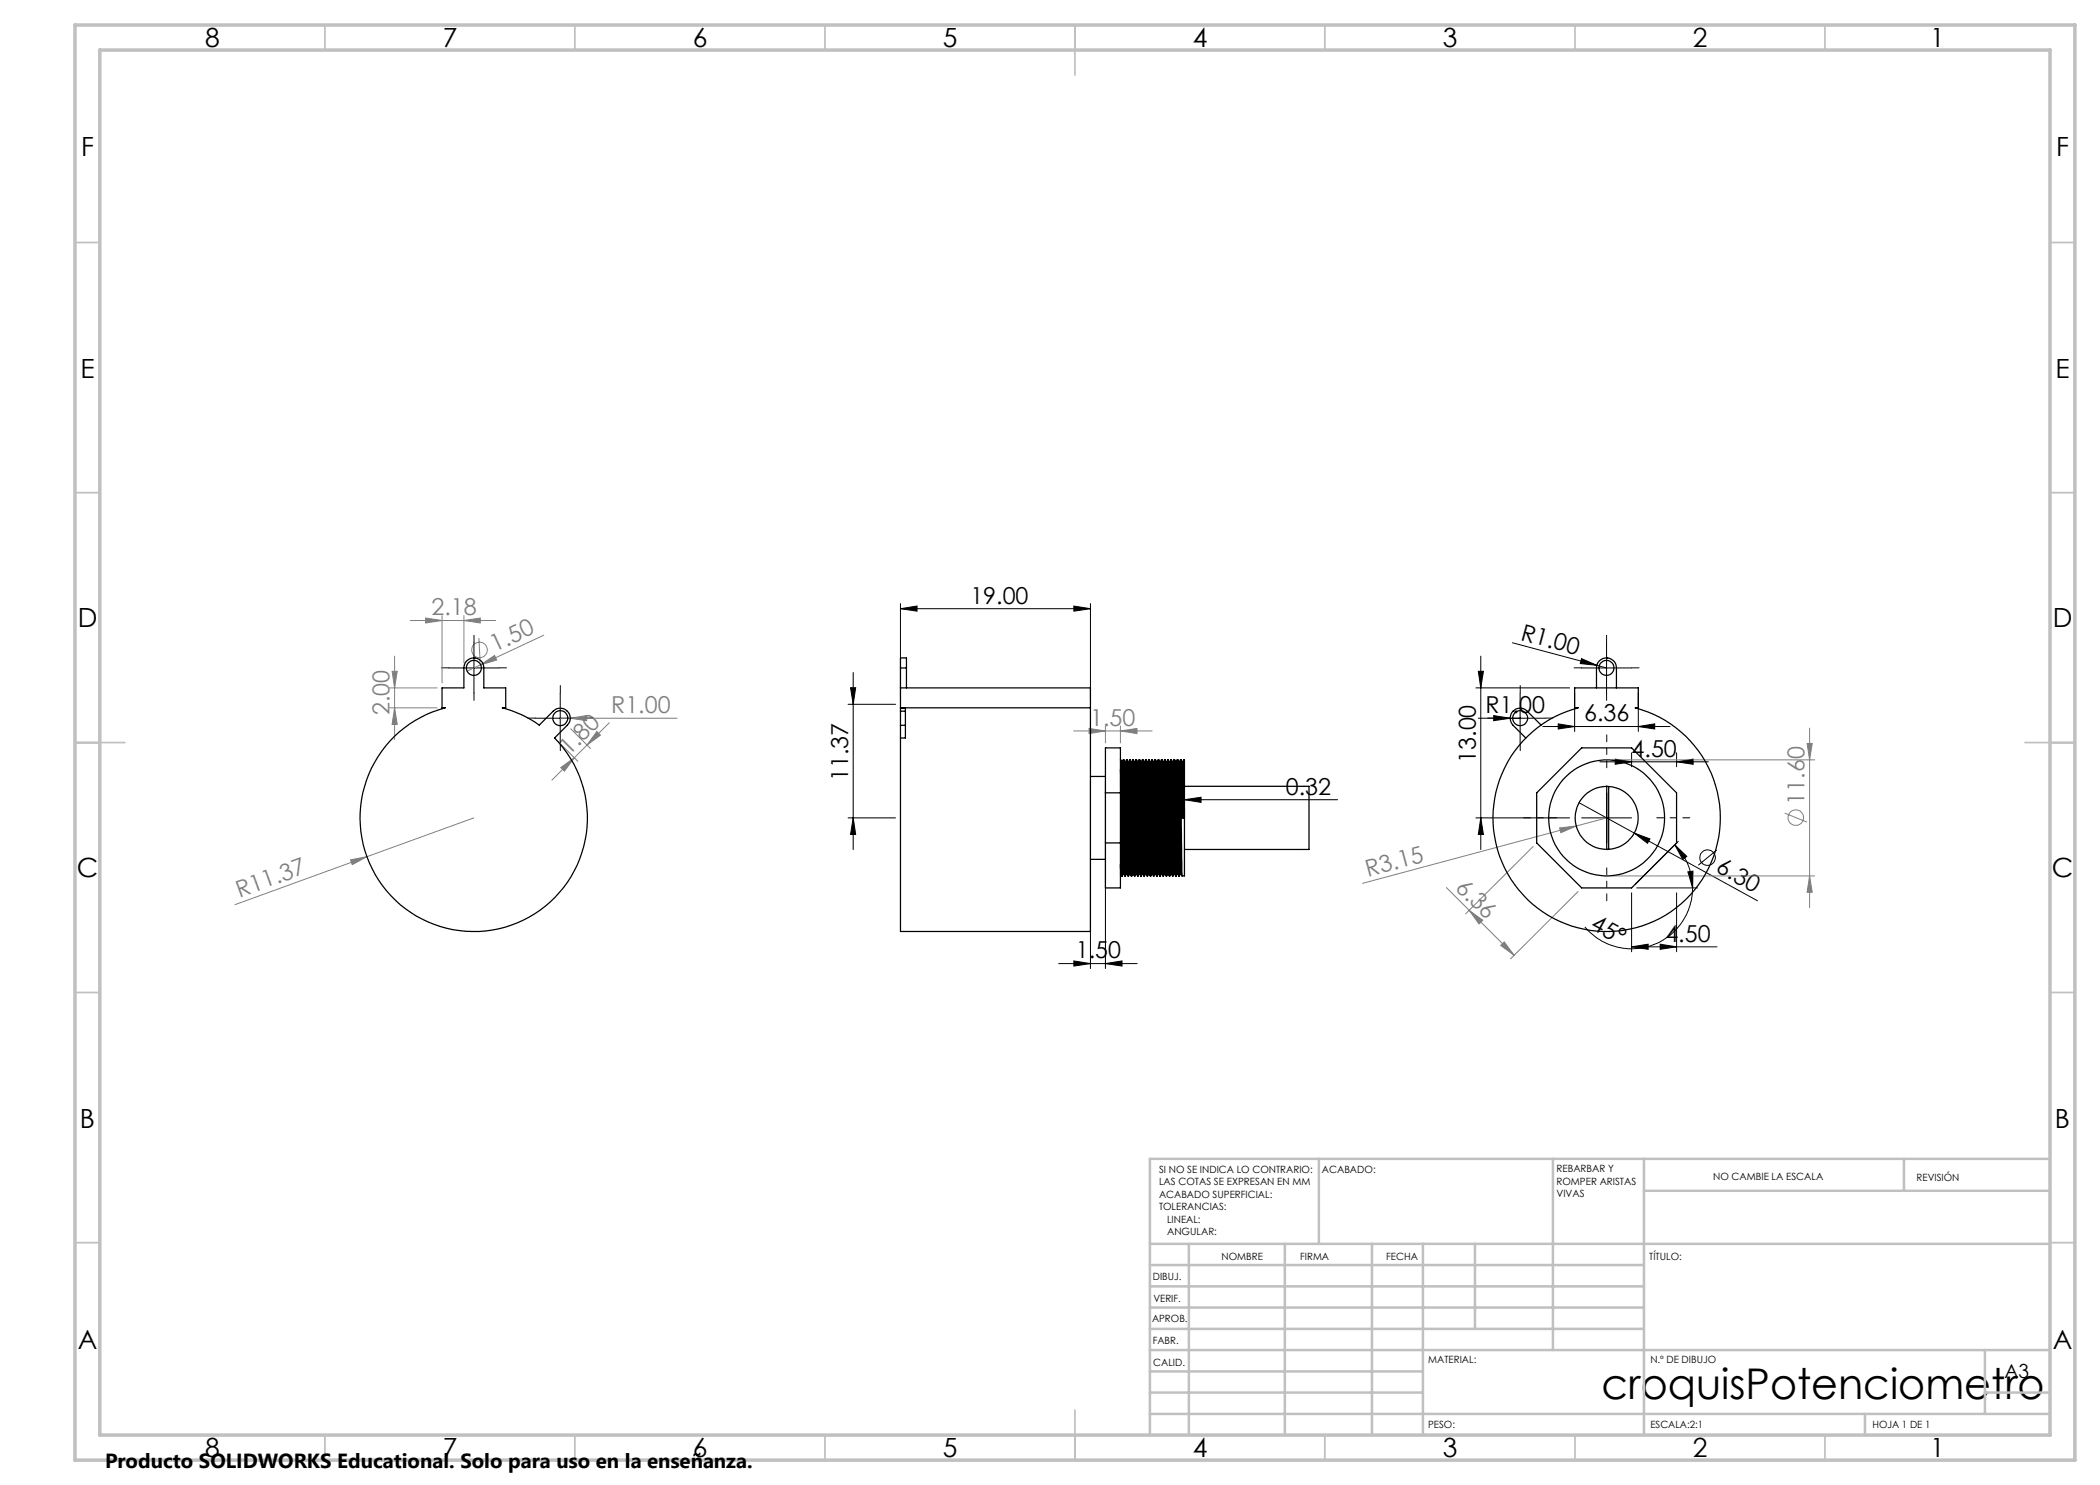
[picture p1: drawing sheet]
<svg xmlns="http://www.w3.org/2000/svg" width="420mm" height="297mm" viewBox="0 0 420 297" stroke-linecap="round" stroke-linejoin="round" font-family="sans-serif">
<g fill="none" stroke="#808080" stroke-width=".2">
<path d="M77.9 137.6h9.5M78.4 134.3h1l-.5 3.3zM78.9 131.2v16.7M82.1 124.1h17M85.1 123.6l3.3 .5-3.3 .5zM88.4 123.1v13.5M92.8 124.1l3.3-.5v1zM92.8 123.1v9.5M95.8 127.6l.2 4.8M96.1 133l2.8-1.9 .4 .9zM108.8 127l-15.4 7.2M77.9 141.6h9.5"/>
<path d="M78.9 141.6l.5 3.3h-1zM111.6 148.3l4 4M112 143.6h23.4M112.1 153.5l2.8-2-2 2.7zM114.1 143.6l3.2-.5v1zM114.2 145.8l3.9 3.9M119.4 146.3l.7 .7-2.7 2zM121.8 144.6l-11.4 11.4M214.7 146.2h15.7M217.8 145.7l3.3 .5-3.3 .5zM221.1 145.2v3.4M224.1 146.2l3.3-.5v1z"/>
<path d="M224.1 145.2v3.4M322.3 152h40.6M361.4 148.7h1l-.5 3.3zM361.9 145.6v35.9M70.1 172l3.3-.7-3 1.6zM73.4 171.3l-26.4 9.6M94.8 163.6l-21.4 7.7M289.3 177.5l13.5 13.6M306.6 169.3l-13.5 13.5M311.9 165.6l3.3-.4-3 1.3zM315.6 178.3l-13.5 13.5M321.3 163.6l-48.8 13.1"/>
<path d="M322.3 175.2h40.6M356.9 162.6l4.5 1.8M361.9 175.2l.5 3.3h-1zM293.8 182.1l2.7 1.9-.7 .8zM300.1 189.1l.7-.7 2 2.7z"/>
<circle cx="95.9" cy="130" r="1.55"/>
<circle cx="359.2" cy="163.5" r="1.55"/>
</g>
<g fill="none" stroke="#000" stroke-width=".2">
<path d="M89.8 133.6h10M94.8 128.6v10M112 138.6v10M170.1 137.5h1l-.5 3.4zM170.6 134.5v35.4M180.1 121.7l3.3-.5v1zM180.1 120.7v19.1M180.1 121.7h38M214.8 121.2l3.3 .5-3.3 .5zM218.1 120.7v19.1M295.2 137.6h18.7M295.7 134.3h1l-.5 3.3z"/>
<path d="M296.2 131.2v38.7M302.5 128.5l16.9 4.6M304 138.6v10M314.9 138.6v7.7M316.3 131.7l3.1 1.4-3.3-.4zM316.3 133.6h10M319.4 133.1l1.9 .5M321.3 128.6v10M327.7 138.6v7.7M107 143.6h10.1M169.6 140.9h9.5M218.1 156.3v37.4"/>
<path d="M221.1 156.3v37.4M229.9 159.9h37.6M232.9 159.5l3.4 .4-3.4 .6zM236.3 159v3.6M236.9 159.9l3.3-.4v1zM236.9 159v3.6M298.7 143.1l3.3 .5-3.3 .5zM308.6 145.3h25.4M309 143.6h-13.3M311.6 144.8l3.3 .5-3.3 .5zM320 152.4h21.7M321.3 158.6v10"/>
<path d="M323 151.8l3.3 .6-3.3 .5zM326.3 150.6v2.7M327.7 145.3l3.2-.5v1zM335.3 152.4l3.3-.6v1.1zM335.3 150.6v2.7M169.6 163.6h9.5M170.6 163.6l.5 3.3h-1zM295.2 163.6h18.7M296.2 163.6l.5 3.3h-1zM315.8 160.5l35.7 19.7M316.3 163.6h10M326.3 178.6v11.8"/>
<path d="M326.8 166.6l3.2 1.2-.5 .9zM327.3 177.6h12.2M335 169l2.4 2.3-.9 .6zM335 169a12.1 12.1 0 0 1 3.5 8.6M335.3 178.6v11.8M335.7 168.3l-8.7 8.6M337.6 174.4l1-.2-.1 3.4zM338.5 177.6a12.2 12.2 0 0 1-8 11.4 12.2 12.2 0 0 1-13.5-3.6M343.4 170l-3.7 3M211.7 192.7h15.7M214.8 192.2l3.3 .5-3.3 .5zM221.1 192.7l3.3-.5v1z"/>
<path d="M326.3 189.4l3.3-.6v1.1zM326.3 189.4h17.1M332 188.8l3.3 .6-3.3 .5z"/>
<circle cx="341.5" cy="171.5" r="1.56"/>
</g>
<g fill="none" stroke="#000" stroke-width=".2" stroke-dasharray="15.2 1.3 1.3 1.3">
<path d="M89.8 133.6h-1.5M94.8 128.6v-1.5M94.8 138.6v1.5M99.8 133.6h1.5M112.1 138.6v-1.5M304 138.6v-1.5M316.3 133.6h-1.5M321.3 128.6v-1.5M321.3 138.6v1.5M326.3 133.6h1.5M107.1 143.6h-1.5M112.1 148.6v1.5"/>
<path d="M117.1 143.6h1.5M299 143.6h-1.5M304 148.6v1.5M309 143.6h1.5"/>
</g>
<path d="M321.3 153.6v-6.6M311.3 163.6h-6.6M321.3 173.6v6.6M331.3 163.6h6.6" fill="none" stroke="#000" stroke-width=".2" stroke-dasharray="15.2 1.3 1.3 1.3" stroke-dashoffset="13.8"/>
<g fill="none" stroke="#c0c0c0" stroke-width=".35">
<path d="M65 5v5M115 5v5M165 5v5M215 5v10M265 5v5M315 5v5M365 5v5M15 48.5h5M410 48.5h5M15 98.5h5M410 98.5h5M15 148.5h10"/>
<path d="M405 148.5h10M15 198.5h5M410 198.5h5M15 248.5h5M410 248.5h5M65 287v5M115 287v5M165 287v5M215 282v10M265 287v5M315 287v5M365 287v5"/>
</g>
<g fill="none" stroke="#c0c0c0" stroke-width=".5">
<path d="M263.8 231.8v17M310.6 231.8v38.2M328.8 231.8v55.2M328.8 238.2h81.2M380.8 231.8v6.4M410 231.8h-180v55.2M230 248.8h180M230 257.3h98.8M230 253h98.8M237.8 248.8v38.2M257 248.8v38.2M274.4 248.8v38.2"/>
<path d="M284.6 248.8v38.2M295 248.8v17M230 265.8h98.8M230 261.5h98.8M230 278.5h54.6M230 274.3h54.6M230 270h180M397 278.5h13M397 270v12.8M230 282.8h180M373 282.8v4.2"/>
</g>
<path d="M15 5h400v287h-400zM20 10h390v277h-390z" fill="none" stroke="#c0c0c0" stroke-width=".7"/>
<g fill="#000">
<path d="M316.3 131.7l3.1 1.4-3.3-.4zM326.8 166.6l3.2 1.2-.5 .9z"/>
<path d="M180.1 121.7l3.3-.5v1zM214.8 121.2l3.3 .5-3.3 .5zM214.8 192.2l3.3 .5-3.3 .5zM221.1 192.7l3.3-.5v1zM326.3 189.4l3.3-.6v1.1zM332 188.8l3.3 .6-3.3 .5z"/>
<path d="M170.1 137.5h1l-.5 3.4zM170.6 163.6l.5 3.3h-1zM295.7 134.3h1l-.5 3.3zM296.2 163.6l.5 3.3h-1z"/>
<path d="M236.9 159.9l3.3-.4v1zM232.9 159.5l3.4 .4-3.4 .6zM327.7 145.3l3.2-.5v1zM311.6 144.8l3.3 .5-3.3 .5zM298.7 143.1v1l3.3-.5z"/>
<path d="M323 151.8l3.3 .6-3.3 .5zM335.3 152.4l3.3-.6v1.1z"/>
<path d="M335 169l1.5 2.9 .9-.6zM337.6 174.4l.9 3.2 .1-3.4z"/>
</g>
<g fill="#808080">
<path d="M311.9 165.6l3.3-.4-3 1.3z"/>
<path d="M70.1 172l3.3-.7-3 1.6z"/>
<path d="M96.1 133l2.8-1.9 .4 .9z"/>
<path d="M217.8 145.7l3.3 .5-3.3 .5zM224.1 146.2l3.3-.5v1z"/>
<path d="M119.4 146.3l.7 .7-2.7 2zM112.1 153.5l2.8-2-2 2.7z"/>
<path d="M78.9 141.6l.5 3.3h-1zM78.4 134.3h1l-.5 3.3z"/>
<path d="M361.4 148.7h1l-.5 3.3zM361.9 175.2l.5 3.3h-1z"/>
<path d="M293.8 182.1l2.7 1.9-.7 .8zM300.1 189.1l.7-.7 2 2.7z"/>
<path d="M114.1 143.6l3.2 .5v-1zM85.1 123.6l3.3 .5-3.3 .5zM92.8 124.1l3.3-.5v1z"/>
</g>
<g fill="none" stroke="#000" stroke-width=".25">
<path d="M93.3 132.2a1.99 1.99 0 0 1 2.2-.5 1.99 1.99 0 0 1 1.3 1.9v4h4.3v4h-.6a21.6 21.6 0 0 1 7.3 3.4l2.8-2.8a2 2 0 0 1 2.9 0 2 2 0 0 1 0 2.9l-2.6 2.5a22.7 22.7 0 0 1-3.3 34.7 22.7 22.7 0 0 1-33.5-9.3 22.7 22.7 0 0 1 14.9-31.4h-.6v-4h4.4v-4a1.91 1.91 0 0 1 .5-1.4zM94.8 131.6h.1M180.1 133.6v-2h1.2v2M180.1 133.6v8M180.1 137.6h38v4M180.1 133.6h1.2M181.3 133.6v4M314.9 137.6h12.8v4h-.6a22.7 22.7 0 0 1 12.9 35 22.7 22.7 0 0 1-37.3 0 22.7 22.7 0 0 1 12.9-35h-.7zM321.3 131.6a1.99 1.99 0 0 0-2 2v4M321.3 131.6h.1M321.3 131.6a1.99 1.99 0 0 1 2 2v4M180.1 142.2v2.9"/>
<path d="M180.1 141.6h1v.6M180.1 141.6v.6M180.1 145.1v2.5M180.1 145.1h1M180.1 142.2h1M180.1 141.6h38M181.1 142.2v2.9M181.1 145.1v2.5h-1M218.1 141.6v44.7h-38v-38.7M218.1 155.3h3M221.1 158.6h3M221.1 149.6h3v28h-3z"/>
<path d="M224.1 153.9l.3 21.3M224.1 152h.1M224.1 152l.2 .3M224.1 152l.3 23.2M224.3 152.3h.2M224.3 152.3l.3 22.5M224.5 152.3l.3 22.5M224.6 152l-.1 .3M224.7 152l.2 .3M224.7 152l.3 23.2M224.8 152l.3 23.2M224.9 152.3h.2"/>
<path d="M224.9 152.3l.3 22.5M225.1 152.3l.2-.3 .3 .3M225.1 152.3l.3 22.5M225.3 152l.3 23.2M225.4 152l.3 23.2M225.6 152.3h.1M225.6 152.3l.3 22.5M225.7 152.3l.4 22.5M225.9 152l-.2 .3M226 152l.2 .3M226 152l.3 23.2M226.2 152.3h.2"/>
<path d="M226.2 152.3l.3 22.5M226.4 152.3l.3 22.5M226.6 152l-.2 .3M226.6 152l.2 .3M226.6 152l.3 23.2M226.7 152l.3 23.2M226.8 152.3h.2M226.8 152.3l.4 22.5M227 152.3l.2-.3 .3 .3M227 152.3l.3 22.5M227.2 152l.3 23.2M227.3 152l.3 23.2"/>
<path d="M227.5 152.3h.1M227.5 152.3l.3 22.5M227.6 152.3l.4 22.5M227.8 152l-.2 .3M227.9 152l.2 .3M227.9 152l.3 23.2M228.1 152.3h.2M228.1 152.3l.3 22.5M228.3 152.3l.3 22.5M228.5 152l-.2 .3M228.5 152l.2 .3M228.5 152l.3 23.2"/>
<path d="M228.6 152l.3 23.2M228.7 152.3h.2M228.7 152.3l.4 22.5M228.9 152.3l.3 22.5M229.1 152l-.2 .3M229.1 152l.3 .3M229.1 152l.3 23.2M229.2 152l.3 23.2M229.4 152.3h.2M229.4 152.3l.3 22.5M229.6 152.3l.1-.3 .3 .3M229.6 152.3l.3 22.5"/>
<path d="M229.8 152l.3 23.2M229.8 152l.4 23.2M230 152.3h.2M230 152.3l.3 22.5M230.2 152.3l.3 22.5M230.4 152l-.2 .3M230.4 152l.2 .3M230.4 152l.3 23.2M230.5 152l.3 23.2M230.6 152.3h.2M230.6 152.3l.4 22.5M230.8 152.3l.3 22.5"/>
<path d="M231 152l-.2 .3M231 152l.3 .3M231 152l.4 23.2M231.1 152l.3 23.2M231.3 152.3h.2M231.3 152.3l.3 22.5M231.5 152.3l.1-.3 .3 .3M231.5 152.3l.3 22.5M231.7 152l.3 23.2M231.7 152l.4 23.2M231.9 152.3h.2M231.9 152.3l.3 22.5"/>
<path d="M232.1 152.3l.3 22.5M232.3 152l-.2 .3M232.3 152l.3 .3M232.3 152l.3 23.2M232.4 152l.3 23.2M232.6 152.3h.1M232.6 152.3l.3 22.5M232.7 152.3l.3 22.5M232.9 152l-.2 .3M232.9 152l.3 .3M232.9 152l.4 23.2M233 152l.3 23.2"/>
<path d="M233.2 152.3h.2M233.2 152.3l.3 22.5M233.4 152.3l.1-.3 .3 .3M233.4 152.3l.3 22.5M233.6 152l.3 23.2M233.6 152l.4 23.2M233.8 152.3h.2M233.8 152.3l.3 22.5M234 152.3l.3 22.5M234.2 152l-.2 .3M234.2 152l.3 .3M234.2 152l.3 23.2"/>
<path d="M234.3 152l.3 23.2M234.5 152.3h.1M234.5 152.3l.3 22.5M234.6 152.3l.3 22.5M234.8 152l-.2 .3M234.8 152l.3 .3M234.8 152l.4 23.2M234.9 152l.3 23.2M235.1 152.3h.2M235.1 152.3l.3 22.5M235.3 152.3l.3 22.5M235.4 152l-.1 .3"/>
<path d="M235.5 152l.2 .3M235.5 152l.3 23.2M235.5 152l.4 23.2M235.7 152.3h.2M235.7 152.3l.3 22.5M235.9 152.3l.2-.3 .3 .3M235.9 152.3l.3 22.5M236.1 152l.3 23.2M236.2 152l.1 11.6h.6M236.4 152.3h.1M236.4 152.3l.1 11.3M236.5 152.3l.2 11.3"/>
<path d="M236.7 152l-.2 .3M236.7 152l.2 11.6M236.7 152h.2v11.6M236.9 157.3h24.9v12.6h-24.9M308.2 145l-2.8-2.8a2 2 0 0 0-2.8 0 2 2 0 0 0 0 2.9l2.6 2.5M316.3 149.6h10l9 9v10l-9 9h-10l-9-9v-10zM321.3 157.3a6.3 6.3 0 0 0-6.3 6.3 6.3 6.3 0 0 0 6.3 6.3M321.3 157.3h.4M321.3 157.3v12.6M321.7 157.3a6.3 6.3 0 0 1 5.9 6.3 6.3 6.3 0 0 1-5.9 6.3M321.7 157.3v12.6M218.1 171.9h3"/>
<path d="M221.1 168.6h3M224.1 172.9l.1 1.9M224.1 174.8h.1M224.2 174.8l.1 .4 .3-.4M224.6 174.8h.2M224.8 174.8l.2 .4M225.2 174.8l-.2 .4M225.2 174.8h.2M225.4 174.8l.2 .4M225.9 174.8l-.3 .4M225.9 174.8h.2M226.1 174.8l.1 .4 .3-.4"/>
<path d="M226.5 174.8h.2M226.7 174.8l.2 .4M227.2 174.8l-.3 .4M227.2 174.8h.1M227.3 174.8l.2 .4M227.8 174.8l-.3 .4M227.8 174.8h.2M228 174.8l.1 .4M228.4 174.8l-.2 .4M228.4 174.8h.2M228.6 174.8l.2 .4 .3-.4M229.1 174.8h.1"/>
<path d="M229.2 174.8l.2 .4M229.7 174.8l-.3 .4M229.7 174.8h.2M229.9 174.8l.1 .4M230.3 174.8l-.2 .4M230.3 174.8h.2M230.5 174.8l.2 .4 .3-.4M231 174.8h.1M231.1 174.8l.2 .4M231.6 174.8l-.2 .4M231.6 174.8h.2M231.8 174.8l.2 .4"/>
<path d="M232.2 174.8l-.2 .4M232.2 174.8h.2M232.4 174.8l.2 .4 .3-.4M232.9 174.8h.1M233 174.8l.2 .4M233.5 174.8l-.2 .4M233.5 174.8h.2M233.7 174.8l.2 .4M234.1 174.8l-.2 .4M234.1 174.8h.2M234.3 174.8l.2 .4M234.8 174.8l-.3 .4"/>
<path d="M234.8 174.8h.1M234.9 174.8l.2 .4 .3-.4M235.4 174.8h.2M235.6 174.8l.2 .4M236 174.8l-.2 .4M236 174.8h.2M236.2 174.8l.2 .4M236.9 163.6v11.6h-.5M321.7 169.9h-.4"/>
<circle cx="94.8" cy="133.6" r="1.5"/>
<circle cx="321.3" cy="133.6" r="1.5"/>
<circle cx="112.1" cy="143.6" r="1.5"/>
<circle cx="304" cy="143.6" r="1.5"/>
<circle cx="321.3" cy="163.6" r="11.6"/>
</g>
<text font-size="8.5" x="320.3" y="279.7">croquisPotenciometro</text>
<g font-size="5.3">
<text x="41" y="9.5">8</text>
<text x="88.5" y="9.5">7</text>
<text x="138.5" y="9.5">6</text>
<text x="188.5" y="9.5">5</text>
<text x="238.5" y="9.5">4</text>
<text x="288.5" y="9.5">3</text>
<text x="338.5" y="9.5">2</text>
<text x="386" y="9.5">1</text>
<text x="16.2" y="31.2">F</text>
<text x="411.2" y="31.2">F</text>
<text x="16.1" y="75.5">E</text>
<text x="411.1" y="75.5">E</text>
<text x="15.5" y="125.5">D</text>
<text x="410.5" y="125.5">D</text>
<text x="15.4" y="175.5">C</text>
<text x="410.4" y="175.5">C</text>
<text x="16" y="225.5">B</text>
<text x="411" y="225.5">B</text>
<text x="15.5" y="269.7">A</text>
<text x="410.5" y="269.7">A</text>
<text x="41" y="291.5">8</text>
<text x="88.5" y="291.5">7</text>
<text x="138.5" y="291.5">6</text>
<text x="188.5" y="291.5">5</text>
<text x="238.5" y="291.5">4</text>
<text x="288.5" y="291.5">3</text>
<text x="338.5" y="291.5">2</text>
<text x="386" y="291.5">1</text>
</g>
<g font-size="4.7" fill="#808080">
<text x="86.3" y="123.1">2.18</text>
<text x="99" y="130.4" transform="rotate(-25 99 130.4)">1.50</text>
<text x="77.9" y="143.1" transform="rotate(-90 77.9 143.1)">2.00</text>
<text x="122.2" y="142.6">R1.00</text>
<text x="218" y="145.2">1.50</text>
<text x="113.8" y="151.1" transform="rotate(-45 113.8 151.1)">1.80</text>
<text x="360.9" y="160.9" transform="rotate(-90 360.9 160.9)">11.60</text>
<text x="47.9" y="179.5" transform="rotate(-20 47.9 179.5)">R11.37</text>
<text x="273.5" y="175.3" transform="rotate(-15 273.5 175.3)">R3.15</text>
<text x="290.9" y="177.7" transform="rotate(45 290.9 177.7)">6.36</text>
</g>
<g font-size="4.7">
<text x="194.1" y="120.7">19.00</text>
<text x="304" y="127.9" transform="rotate(15 304 127.9)">R1.00</text>
<text x="297.1" y="142.6">R1.00</text>
<text x="316.8" y="144.3">6.36</text>
<text x="295.2" y="152.6" transform="rotate(-90 295.2 152.6)">13.00</text>
<text x="326.3" y="151.3">4.50</text>
<text x="169.6" y="156.2" transform="rotate(-90 169.6 156.2)">11.37</text>
<text x="257.2" y="158.9">0.32</text>
<text x="343" y="174.2" transform="rotate(29 343 174.2)">6.30</text>
<text x="317.9" y="185.7" transform="rotate(29 317.9 185.7)">45°</text>
<text x="215.2" y="191.7">1.50</text>
<text x="333.1" y="188.3">4.50</text>
</g>
<text font-size="4.1" x="21" y="293.7">Producto SOLIDWORKS Educational. Solo para uso en la enseñanza.</text>
<text font-size="3.9" x="400.9" y="275.5">A3</text>
<g font-size="2">
<text x="231.8" y="234.6">SI NO SE INDICA LO CONTRARIO:</text>
<text x="231.8" y="237.1">LAS COTAS SE EXPRESAN EN MM</text>
<text x="231.8" y="239.6">ACABADO SUPERFICIAL:</text>
<text x="264.4" y="234.6">ACABADO:</text>
<text x="311.3" y="234.5">REBARBAR Y</text>
<text x="311.3" y="237">ROMPER ARISTAS</text>
<text x="311.3" y="239.5">VIVAS</text>
<text x="342.6" y="236">NO CAMBIE LA ESCALA</text>
<text x="383.3" y="236.2">REVISIÓN</text>
<text x="231.8" y="242.1">TOLERANCIAS:</text>
<text x="233.4" y="244.6">LINEAL:</text>
<text x="233.4" y="247.1">ANGULAR:</text>
<text x="244.3" y="252">NOMBRE</text>
<text x="260" y="251.9">FIRMA</text>
<text x="277.2" y="251.9">FECHA</text>
<text x="329.9" y="251.9">TÍTULO:</text>
<text x="230.6" y="256.1">DIBUJ.</text>
<text x="230.7" y="260.3">VERIF.</text>
<text x="230.4" y="264.4">APROB.</text>
<text x="230.5" y="268.8">FABR.</text>
<text x="230.7" y="273.1">CALID.</text>
<text x="285.6" y="272.5">MATERIAL:</text>
<text x="330.1" y="272.5">N.º DE DIBUJO</text>
<text x="285.6" y="285.5">PESO:</text>
<text x="330.1" y="285.6">ESCALA:2:1</text>
<text x="374.5" y="285.6">HOJA 1 DE 1</text>
</g>
</svg>
